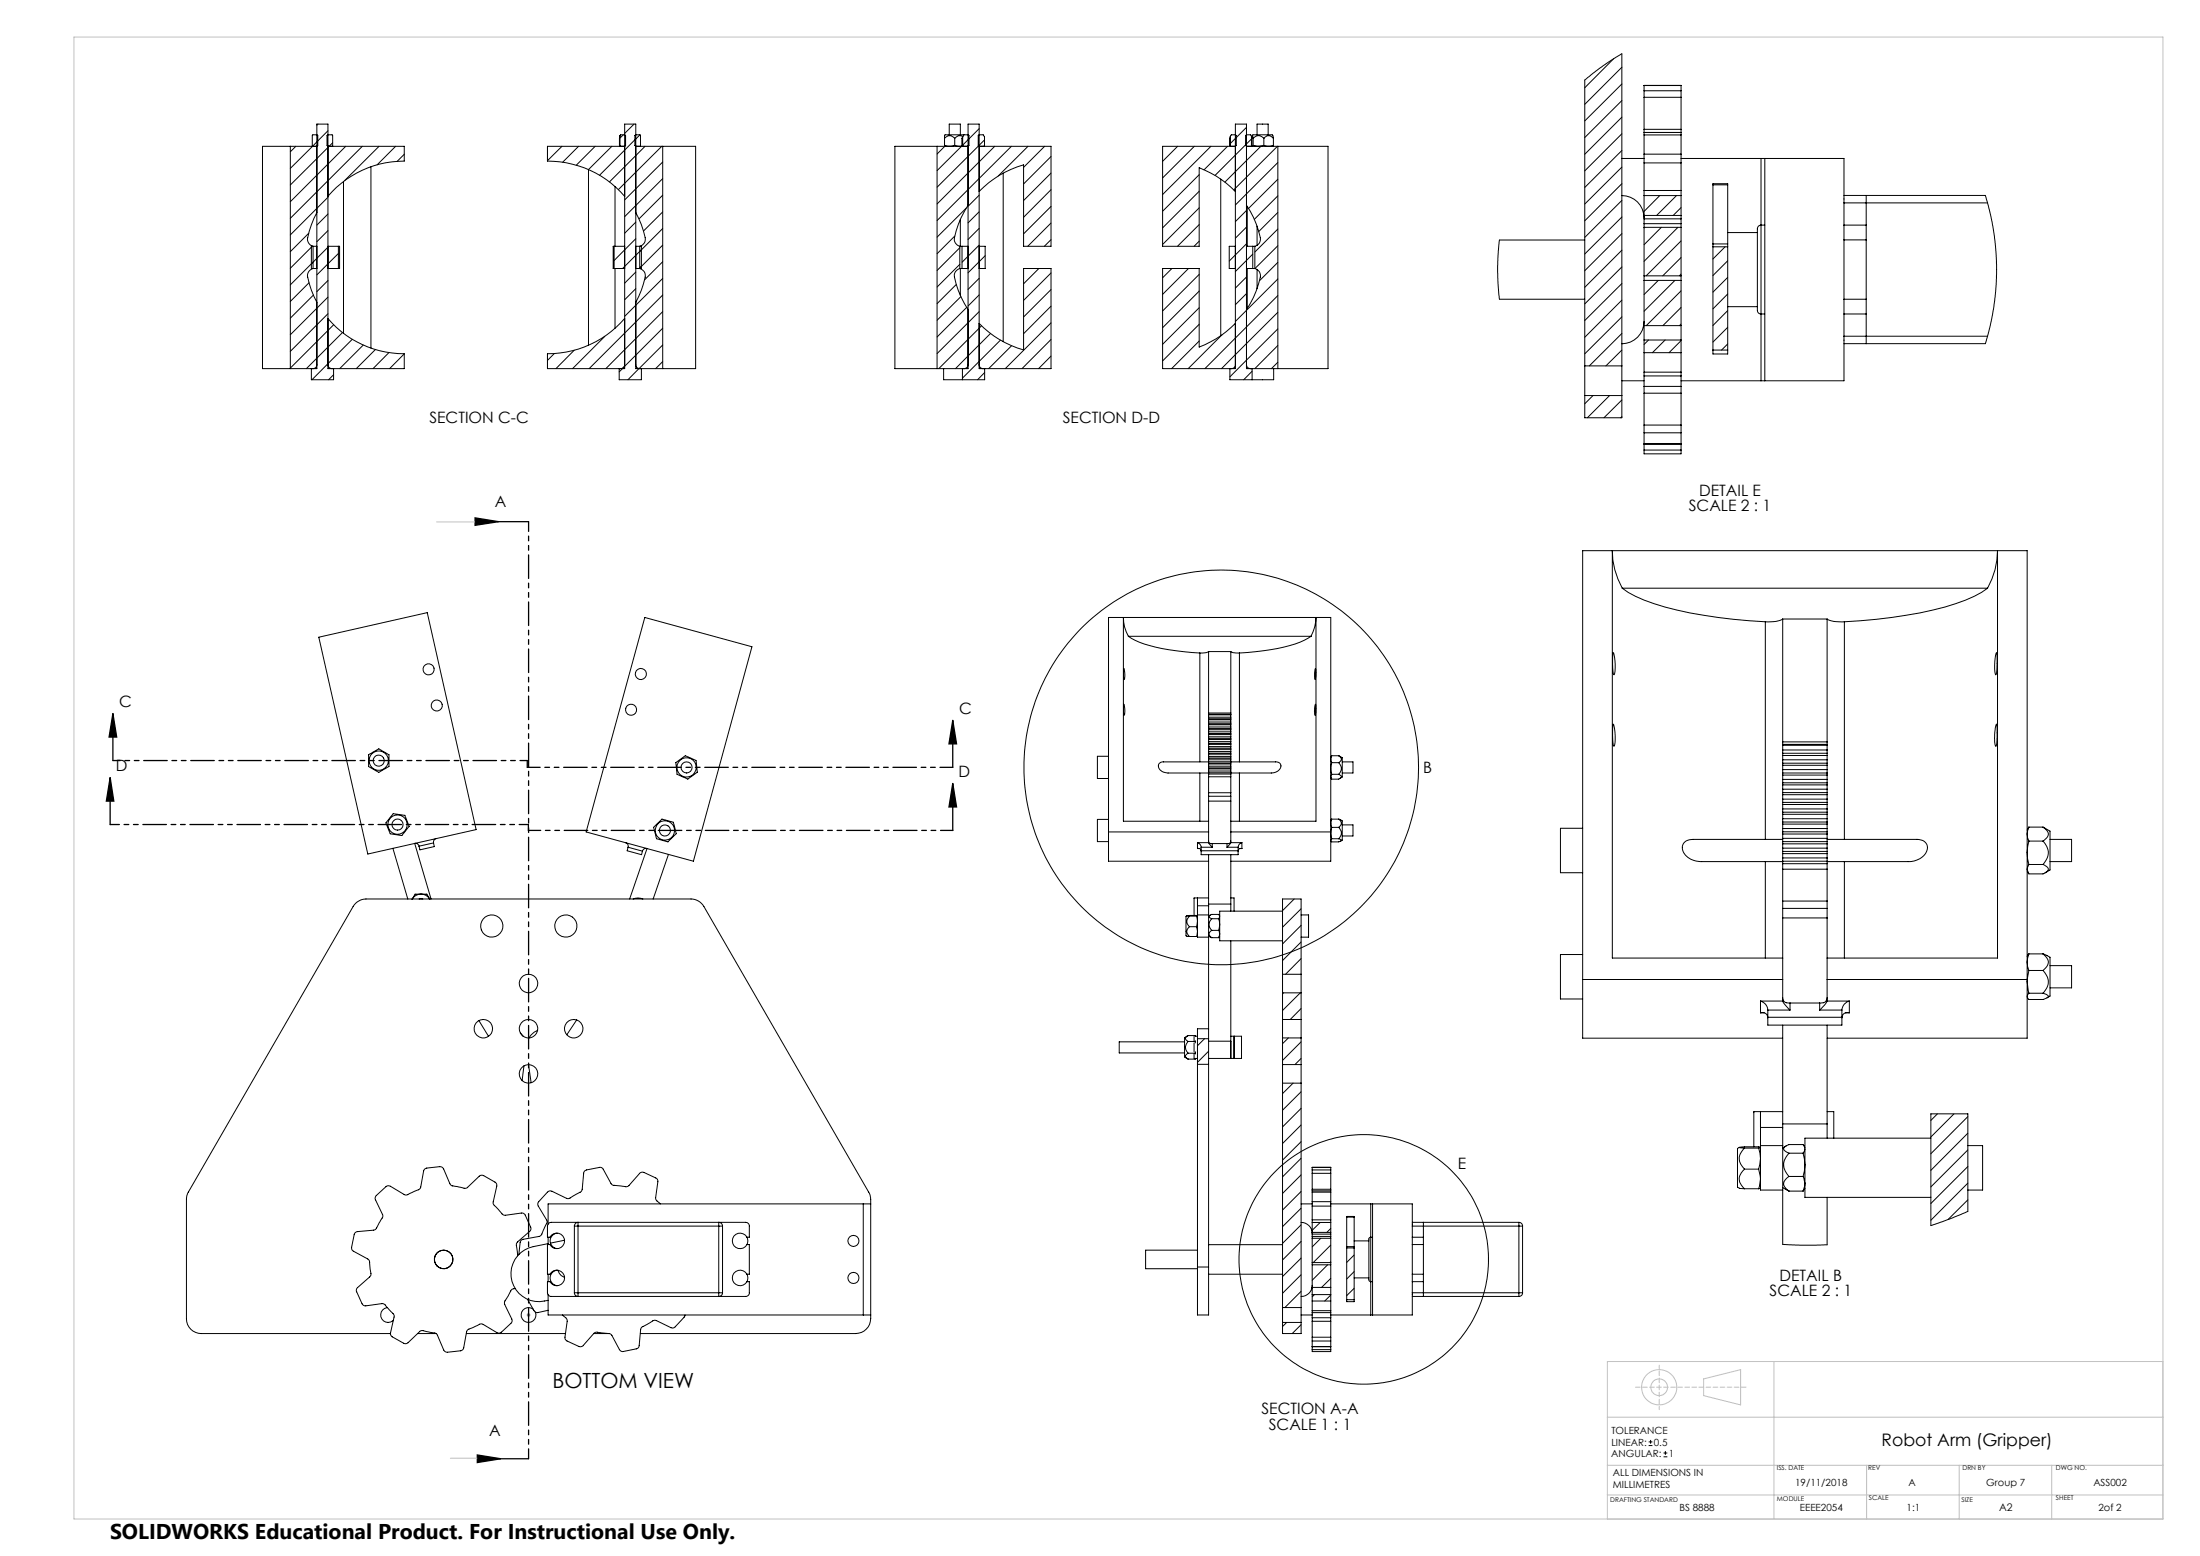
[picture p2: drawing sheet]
<svg xmlns="http://www.w3.org/2000/svg" width="594mm" height="420mm" viewBox="0 0 594 420" stroke-linecap="round" stroke-linejoin="round" font-family="sans-serif">
<g fill="none" stroke="#c0c0c0" stroke-width=".27">
<path d="M20 10h564v400h-564zM117.9 140.9h11M460 372.2l10-2.5v9.5l-10-2.5zM479 367.5v42.5M584 367.5h-150v42.5M121.6 393.6h7.3M434 395.5h150M434 382.5h150M504 395.5v14.5M529 395.5v14.5M554 395.5v14.5M434 403.5h150"/>
<circle cx="448" cy="374.5" r="4.7"/>
<circle cx="448" cy="374.4" r="2.26"/>
</g>
<path d="M448 380.5v-12" fill="none" stroke="#c0c0c0" stroke-width=".27" stroke-dasharray="1.3 .6" stroke-dashoffset=".3"/>
<path d="M441.5 374.4h30" fill="none" stroke="#c0c0c0" stroke-width=".27" stroke-dasharray="1.3 .6" stroke-dashoffset="-.1"/>
<g fill="none" stroke="#000" stroke-width=".27">
<path d="M435.7 15.8l-7.8 7.9M437.9 18.2l-10 10M78.4 39.5v60M79.9 39.5l-1.5 1.5M84.3 39.5v-2.9l.2-.2h1l.3 .2v2.7l-.3 .2h-14.6v60h14.6v-66h3v66h20.6v-4M85.8 38l-7.4 7.5M85.9 33.5l-.4 .3M88.5 35.3l-3 3M89.8 39.5v-2.9l-.1-.2h-1.2l-.2 .2v2.7l.2 .2h20.6v4a27.1 27.1 0 0 0-20.6 9.5M89.8 38.5l-11.4 11.4M93.3 39.5l-14.9 15M97.8 39.5l-19.4 19.4"/>
<path d="M102.3 39.5l-9.2 9.2M106.8 39.5l-5 5M151.7 39.5l-3.9 3.9M156.2 39.5l-4.3 4.3M160.7 39.5l-5.1 5.1M165.2 39.5l-6.3 6.3v47.4M167.4 36.6l-.1 .7 .1 2.2M167.4 36.6l.2-.2h1.1l.2 .2v2.7l-.2 .2h-20.9v4a27.4 27.4 0 0 1 20.9 9.5M167.4 39.5h.1M167.4 36.6v2.9M168.3 36.4l-.9 .9M171.2 33.5l-2.5 2.5"/>
<path d="M171.7 37.5l-9.8 9.8M172.8 36.4h-1.1l-.3 .2v2.7l.3 .2h16.1v60h-16.1v-66h-3v66h-20.9v-4a27.4 27.4 0 0 0 20.9-9.5M172.8 36.4l.1 3.1M172.8 36.4l-1.4 1.4M174.2 39.5l-9.6 9.6M178.7 39.5l-11.7 11.7M178.9 39.5v60M253 39.5v60M255 37.3a1.69 1.69 0 0 1 2.8 0M255 39.2l1.3 .3 1.5-.3M255 39.2v.3M255 37.3v1.9"/>
<path d="M255.1 39.5l-2.1 2.1M256.3 36.4v-2.9h3v2.9M257.8 39.2l1.3 .3 .9-.1M257.8 37.3v1.9M259.6 39.5l-6.6 6.6M259.9 37l-.2 .3v1.9l.2 .2M259.9 39.4l.2 .1M259.9 37v2.4M260 36.9a1.6 1.6 0 0 0-2.2 .4M260.2 36.4h-5l-.2 .9M260.2 36.4h1.2l.2 .2v2.7l-.2 .2h-19.8v60h19.8v-66h3v66h19.4v-27h-7.4v22a26.6 26.6 0 0 1-12-7.2M260.2 36.4l-.3 .6"/>
<path d="M264.4 34.7l-4.5 4.5M265.6 39.5l.2-.1v-2.4l-.3-.6h-1.1l-.3 .2v2.7l.3 .2h19.4v27h-7.4v-22a26.6 26.6 0 0 0-12 7.2M265.8 37.8l-12.8 12.7M268.6 39.5l-15.6 15.6M273.1 39.5l-20.1 20M277.6 39.5l-8.1 8M282 39.5l-5.6 5.7M318 39.5l-4.1 4.1M322.5 39.5l-8.6 8.5M327 39.5l-13.1 13M331.4 39.5l-6.3 6.3M332.2 36.8l-.2 .5v1.9l.2 .2"/>
<path d="M332.2 36.8l.3-.4h1.1l.2 .2v2.7l-.2 .2h-19.7v27h9.9v-21.2l1.5 .6a26.7 26.7 0 0 1 8.3 5.8M332.2 39.4l.1 .1M332.2 36.8v2.6M336.6 34.4l-4.4 4.3M337.8 39.5l.1-2.7-.2-.4h-1.2l-.2 .2v2.7l.2 .2h22.1v60h-22.1v-66h-2.9v66h-19.7v-27h9.9v21.2l1.5-.7a26.7 26.7 0 0 0 8.3-5.7M337.9 37.5l-9.9 9.9M338.1 36.6l.2-.2h4.6a.75 .75 0 0 1 .9 .9M338.3 37.3l-.2-.7-.1 2.6 .2 .3 .1-.3M338.3 37.3h.1a1.82 1.82 0 0 1 2.8 0M338.3 39.2a4.4 4.4 0 0 0 2.9 0M338.3 37.3v1.9M339.4 36.4v-2.9h3v2.9"/>
<path d="M340.4 39.5l-9.7 9.7M341.2 37.3a1.52 1.52 0 0 1 2.6 0M341.2 39.2l1.2 .3 1.4-.3M341.2 37.3v1.9M343.8 39.2l-.2 .3M343.8 37.3v1.9M344.9 39.5l-11.8 11.8M345 39.5v60M437.9 22.7l-10 9.9M437.9 27.1l-10 10M437.9 31.6l-10 10M437.9 36.1l-10 10"/>
<path d="M443.9 35.8v.6M443.9 34.9v.9M443.9 24.5v1.8M443.9 35.8h10M443.9 26.3v8.6M443.9 36.4v5.2M443.9 36.4h10M443.9 34.9h10M443.9 26.3h10M443.9 24.5h10M453.9 35.8v.6M453.9 34.9v.9"/>
<path d="M453.9 24.5v1.8M453.9 23.1h.1M453.9 23.1h-10v1.4M453.9 23.1v1.4M453.9 26.3v8.6M453.9 36.4v5.2M85.5 57.4a19.3 19.3 0 0 0-2.5 7.5l.5 1 1 .6v6a1.97 1.97 0 0 0-1.4 2.3 24.4 24.4 0 0 0 2.4 6.8M88.5 57.8l-3 3M88.5 53.3l-10.1 10.1M92.7 49v41M100.2 45v49M109.1 41.6l-1.9 2"/>
<path d="M166.1 50.3v16.2M171.7 57.4a18.8 18.8 0 0 1 2.5 7.5l-.5 1-1 .6v6a1.96 1.96 0 0 1 1.5 2.3 25.3 25.3 0 0 1-2.5 6.8M171.7 60l-3 3M178.9 43.7l-10.2 10.3M178.9 48.2l-10.2 10.3M178.9 52.7l-6.4 6.4M178.9 57.2l-5.2 5.2M259.3 59.2v7.3M260.9 56.1l-7.9 7.9M261.4 55.4a22.6 22.6 0 0 0-3.7 9.5l.5 1 1 .6M264.4 57.2l-3 3M264.4 52.7l-3 3"/>
<path d="M270.9 46.7v45.5M283.8 46.7l-7.4 7.4M283.8 42.2l-7.4 7.5M283.8 51.2l-7.4 7.4M283.8 55.7l-7.4 7.4M323.8 47.1l-9.9 9.9M323.8 51.6l-9.9 9.9M323.8 56.1l-9.9 9.9M329.6 48.3v42.3M336.5 55.4a21.7 21.7 0 0 1 3.8 9.5l-.5 1-1 .6M336.6 56.8l-3 3M336.8 55.7v10.8"/>
<path d="M345 57.3l-5.1 5.2M345 43.9l-11.4 11.4M345 48.4l-7.9 7.9M345 52.9l-6.3 6.3M437.9 40.6l-10 10M437.9 45.1l-10 10M437.9 49.6l-10 10M437.9 54.1l-10 10M437.9 58.6l-10 10M437.9 52.8a6 6 0 0 1 6 6M437.9 42.8h6M443.9 41.6v2.4"/>
<path d="M443.9 59.1v1.3M443.9 58.2v.9M443.9 51.4v1.4M443.9 44v7.4M443.9 52.8v5.4M443.9 41.6h10M443.9 44h10M443.9 51.4h10M443.9 59.1h10M443.9 52.8h10M443.9 58.2h10M448.1 52.8l-4.2 4.3"/>
<path d="M452.6 52.8l-5.3 5.4M453.9 56l-2.1 2.2M453.9 41.6v2.4M453.9 59.1v1.3M453.9 58.2v.9M453.9 51.4v1.4M453.9 44v7.4M453.9 52.8v5.4M453.9 42.8h21.6M462.5 49.9v-.3h4v.3M462.5 49.9v15.9M462.5 49.9h4"/>
<path d="M466.5 49.9v15.9M475.5 42.8h1M475.5 42.8v18M476.5 42.8h21.4v12M476.5 42.8v60M497.9 52.8h38.1l2.1 8.2 .7 5.5 .3 4.9-.1 5.4-.6 5.8-1 5.2-1.4 5h-38.1M497.9 54.8h38.7M497.9 54.8v36M503.9 52.8v8M83.4 63l-5 4.9M83.4 76.3l-5 5.1M84.3 66.4l-5.9 6"/>
<path d="M84.5 70.7l-6.1 6.2M84.6 79.6l-6.2 6.3M85.5 66.5h-1.4v6h1.4M88.5 66.5h2.9M88.5 72.5h2.9M88.5 62.2l-3 3M88.5 75.7l-3 3M88.8 66.5l-4.7 4.7M91.4 66.5h.3v6h-.3M91.4 66.5v6M91.4 68.4l-5.9 5.8M165.8 66.5h-.2v6h.2"/>
<path d="M165.8 66.5v6M165.8 66.5h2.9M165.8 72.5h2.9M166.1 72.5v16.1M171.7 66.5h1.5v6h-1.5M171.7 64.4l-5.9 5.9M171.7 73.4l-3 3M171.7 77.9l-3 3M173.2 67.4l-5.1 5.1M178.9 66.2l-6.3 6.3M178.9 61.7l-6.2 6.2M178.9 70.6l-4.9 4.9"/>
<path d="M178.9 75.2l-10.2 10.2M178.9 79.6l-19.8 19.9M257.8 63.7l-4.8 4.8M258.2 76.8l-5.2 5.2M259.2 72.5a1.97 1.97 0 0 0-1.5 2.3 24.6 24.6 0 0 0 3.7 8.8M259.2 66.5h2.2M259.2 72.5h2.2M259.2 66.5v6M259.2 71.3l-6.2 6.2M259.2 66.9l-6.2 6.1M259.3 72.5v7.2M259.8 66.5v6"/>
<path d="M264.4 66.5h1.6v6h-1.6M264.4 66.2l-4.6 4.6M264.4 61.6l-3 3M264.4 75.1l-3 3M264.4 79.6l-3 3M266 69l-4.6 4.6M280.5 72.5l-4.1 4.1M283.8 60.2l-6.3 6.3M283.8 64.7l-1.8 1.8M283.8 73.7l-7.4 7.4M283.8 78.2l-7.4 7.4M316.4 72.5l-2.5 2.5"/>
<path d="M320.9 72.5l-7 7M323.8 65.1l-1.4 1.4M323.8 74.1l-9.9 9.8M323.8 78.6l-9.9 9.9M323.8 60.6l-5.9 5.9M333.6 66.5h-1.7v6h1.7M336.5 66.5h2.3M336.5 72.5h2.3M336.6 65.8l-4.7 4.7M336.6 61.3l-3 3M336.6 74.8l-3 3M336.6 79.3l-3 3"/>
<path d="M336.8 72.5v10.7M338.2 66.5v6M338.2 68.6l-4.6 4.7M338.8 72.5a1.96 1.96 0 0 1 1.5 2.3 25.6 25.6 0 0 1-3.8 8.8M338.8 66.5v6M339.4 61v5.2M339.4 72.8v5.1M345 61.8l-6.2 6.2M345 66.3l-6.2 6.2M345 70.8l-4.9 5M345 75.3l-11.4 11.5M345 79.8l-19.7 19.7"/>
<path d="M427.9 64.8h-23.1l-.4 6.9 .1 4.9 .3 4.2h23.1M437.9 63.1l-10 10M437.9 67.5l-10 10.1M437.9 72.1l-10 9.9M437.9 76.5l-10 10M443.9 61.4h10M443.9 74.5h10M443.9 60.4v40.1M443.9 60.4h10M443.9 75.7h10M444.1 61.4l-.2 .1M447.7 75.7l-3.8 3.8"/>
<path d="M448.6 61.4l-4.7 4.7M452.2 75.7l-8.3 8.3M453 61.4l-9.1 9.1M453.9 65l-9.4 9.5M453.9 69.5l-5 5M453.9 74l-.5 .5M453.9 78.5l-9.4 9.4M453.9 60.4v40.1M462.5 65.8v.8M462.5 66.6h4M462.5 66.6v27.9M462.5 65.8h4"/>
<path d="M465.8 66.6l-3.3 3.3M466.5 70.4l-4 4M466.5 74.9l-4 4M466.5 79.4l-4 4M466.5 65.8v.8M466.5 62.8h8M466.5 66.6v27.9M475.5 60.8a1.24 1.24 0 0 0-1 1.7v20.9a1.08 1.08 0 0 0 1 1.4M475.5 60.8v24M475.5 60.8h1M497.9 60.8h6M497.9 64.8h6"/>
<path d="M503.9 60.8v4M503.9 64.8v16M84.1 99.5v3h6v-3M85.5 98.5a1.02 1.02 0 0 1-.9 1M88.5 98.5a1.02 1.02 0 0 0 1.1 1M88.5 86a27.1 27.1 0 0 0 20.6 9.5M88.5 80.2l-10.1 10.2M88.5 84.7l-10.1 10.1M90.1 87.6l-11.7 11.8M92.5 89.8l-9.8 9.7M95.1 91.6l-10.9 10.9M98.1 93.2l-6.4 6.3"/>
<path d="M101.4 94.4l-5.2 5.1M105 95.2l-4.3 4.3M109.1 95.5l-3.9 4M149.7 95.4l-1.9 1.9M155 94.5l-4.9 5M163.3 90.8l-8.7 8.7M167.2 99.5v3h6v-3M168.2 99.3l-1 1.1M168.7 98.5a1.02 1.02 0 0 1-1 1M168.7 98.9l-.6 .6M171.7 98.5a1.02 1.02 0 0 0 1 1M178.9 84.1l-15.3 15.4"/>
<path d="M178.9 88.6l-10.4 10.4M178.9 93.1l-9.4 9.4M178.9 97.6l-1.9 1.9M254.8 99.5v3h5.1M259.4 80.1l-6.4 6.3M259.9 99.5v3M261 83l-8 8M261.4 98.5a1.02 1.02 0 0 1-1.1 1M264.4 98.5a1.02 1.02 0 0 0 1 1M264.4 84.1l-11.4 11.3M265 87.9l-11.5 11.6M265.9 99.5v3h-6"/>
<path d="M267.4 90l-9.4 9.5M270.1 91.8l-10.2 10.3M273.1 93.3l-6.2 6.2M283.8 82.6l-7.4 7.5M283.8 87.2l-12.4 12.3M283.8 91.6l-7.9 7.9M283.8 96.1l-3.4 3.4M323.8 83.1l-9.9 9.8M323.8 92.1l-7.5 7.4M323.8 87.5l-9.9 9.9M329.9 90.4l-9.1 9.1M332.1 99.5v3h6"/>
<path d="M333.6 98.5a1.02 1.02 0 0 1-1 1M336.5 98.5a1.09 1.09 0 0 0 1.1 1M338.1 99.5v3M343.9 99.5v3h-5.8M345 84.3l-15.2 15.2M345 88.8l-12.9 12.9M345 93.3l-6.2 6.2M345 97.8l-1.7 1.7M427.9 98.8v-77.2l4.9-3.8 5.1-3.3v84.3M427.9 98.8v8M427.9 98.8h10M437.9 81l-10 10"/>
<path d="M437.9 85.5l-10 10M437.9 90l-8.8 8.8M437.9 94.5l-4.3 4.3M437.9 98.8v8M443.9 86.8a6 6 0 0 1-6 6M443.9 91.8h10M443.9 95.2h10M443.9 87.9h10M445.1 91.8l-1.2 1.2M449.6 91.8l-3.4 3.4M453.9 83l-4.9 4.9M453.9 87.5l-.4 .4"/>
<path d="M453.9 92l-3.3 3.2M462.5 94.5v1h4v-1M462.5 94.5h4M466.5 83.8l-4 4.1M466.5 88.4l-4 3.9M466.5 92.8l-1.7 1.7M466.5 82.8h8M475.5 84.8h1M475.5 84.8v18M497.9 90.8v12h-21.4M497.9 84.8h6M497.9 80.8h6"/>
<path d="M497.9 90.8h38.7M503.9 84.8v8M503.9 80.8v4M90.1 101.2l-1.4 1.3M265.9 100.6l-2 1.9M338.1 100.2l-2.3 2.3M427.9 106.8h10M427.9 106.8v6h10v-6M430.1 106.8l-2.2 2.2M434.6 106.8l-6 6M437.9 108l-4.8 4.8M437.9 112.4l-.3 .4"/>
<path d="M437.9 102.8h6M443.9 100.5v1M443.9 101.5v2.8M443.9 114.7v2.1M443.9 104.3v1.8M443.9 119.8v.1M443.9 101.5h10M443.9 119.9h10M443.9 106.1v8.6M443.9 116.8v3M443.9 119.9v1.6M443.9 100.5h10"/>
<path d="M443.9 104.3h10M443.9 106.1h10M443.9 114.7h10M443.9 116.8h10M443.9 119.8h10M453.9 100.5v1M453.9 101.5v2.8M453.9 114.7v2.1M453.9 104.3v1.8M453.9 119.8v.1M453.9 106.1v8.6M453.9 116.8v3"/>
<path d="M453.9 119.9v1.6M453.9 102.8h21.6M475.5 102.8h1M443.9 121.5v1h10v-1M443.9 121.5h10M438 158.8a20.8 20.8 0 0 1-2.7-10.2v110h46M438 158.8a39.1 39.1 0 0 0 14.7 5.9 139.2 139.2 0 0 0 23.9 3.1M438 158.8h98.6M536.6 158.8a39.7 39.7 0 0 1-14.7 5.9 138 138 0 0 1-23.9 3.1M536.6 158.8a20.8 20.8 0 0 0 2.7-10.2v110h-46M86.1 172l29.3-6.6 13.2 58.5-29.3 6.6zM174.1 166.7l28.9 7.9-15.8 57.9-28.9-7.9z"/>
<path d="M304.7 171.7a10 10 0 0 1-1.4-5v55h23M304.7 171.7a25.8 25.8 0 0 0 10.9 3.7l8.4 .9M304.7 171.7h49.3M324 176.3v29.4M326.3 175.9l-.6 .3-1.7 .1M326.3 175.9v16.6M326.3 175.9h6M332.3 175.9l.6 .3 1.7 .1M332.3 175.9v16.6M334.6 176.3v29.4M354 171.7a26.2 26.2 0 0 1-11 3.7l-8.4 .9M354 171.7a11.1 11.1 0 0 0 1.3-5v55h-23"/>
<path d="M435.6 176.2a11.3 11.3 0 0 1 .2 5.9l-.2-.3-.2-1.4zM476.6 167.8v58.8M481.3 167.1a8 8 0 0 1-4.7 .7M481.3 167.1v33.2M481.3 167.1h12M493.3 167.1a7.8 7.8 0 0 0 4.7 .7M493.3 167.1v33.2M498 167.8v58.8M539 176.2l.2 .6a16.7 16.7 0 0 1-.4 5.4 12 12 0 0 1 .2-6zM303.4 180.4l.1 .3a4.3 4.3 0 0 1 0 2.7zM303.4 190.1l.1 .2a4.3 4.3 0 0 1 0 2.8zM326.3 199.6v.6"/>
<path d="M326.3 199.3v.3M326.3 198.3v.6M326.3 198v.3M326.3 197v.5M326.3 196.7v.3M326.3 195.6v.6M326.3 195.4v.2M326.3 194.3v.6M326.3 194v.3M326.3 193v.6M326.3 192.5v.3M326.3 199.3h6"/>
<path d="M326.3 198h6M326.3 196.7h6M326.3 195.4h6M326.3 194h6M326.3 192.5h6M326.3 192.8v.2M326.3 193.6v.4M326.3 194.9v.5M326.3 196.2v.5M326.3 197.5v.5M326.3 198.9v.4M326.3 199.6h6"/>
<path d="M326.3 198.9h6M326.3 198.3h6M326.3 197.5h6M326.3 197h6M326.3 196.2h6M326.3 195.6h6M326.3 194.9h6M326.3 194.3h6M326.3 193.6h6M326.3 193h6M326.3 192.8h6M332.3 199.6v.6"/>
<path d="M332.3 199.3v.3M332.3 198.3v.6M332.3 198v.3M332.3 197v.5M332.3 196.7v.3M332.3 195.6v.6M332.3 195.4v.2M332.3 194.3v.6M332.3 194v.3M332.3 193v.6M332.3 192.5v.3M332.3 192.8v.2"/>
<path d="M332.3 193.6v.4M332.3 194.9v.5M332.3 196.2v.5M332.3 197.5v.5M332.3 198.9v.4M355.1 190.1l.1 2.3-.1 .7-.2-1.2zM355.2 180.4v1.9l-.1 1.1-.2-1.7zM435.6 195.5a11.3 11.3 0 0 1 .2 5.9l-.2-.3-.2-1.4zM539 195.5l.2 2.6a6.5 6.5 0 0 1-.4 3.4 11.4 11.4 0 0 1 .2-6zM99.5 203.7l2-1.1a1.05 1.05 0 0 1 1.5 0l1.2 .7a.97 .97 0 0 1 .8 1v1.8a.73 .73 0 0 1-.5 1.1l-1.5 .8a.98 .98 0 0 1-1.5 .1l-1.3-.8a.95 .95 0 0 1-.7-1.4zM106 219.8l.2-.2 2.4 .4a.71 .71 0 0 1 1 .7l.6 1.6a.92 .92 0 0 1-.3 1.4l-.8 1.1a.98 .98 0 0 1-1.6 .6l-1.2-.2a1.08 1.08 0 0 1-1.3-1.2l-.5-1.2a.81 .81 0 0 1 .2-1.4zM182.5 205.9l1.9-1.5a.72 .72 0 0 1 1.3-.1l1.5 .6a.92 .92 0 0 1 .8 1.2l.2 1.4a1.06 1.06 0 0 1-.6 1.5l-1.2 .7a.9 .9 0 0 1-1.3 .3l-1.7-.7a.68 .68 0 0 1-.7-.9z"/>
<path d="M299.3 204.1h-3v6h3M324 208.7v13M326.3 205.7h-12.1a1.24 1.24 0 0 0-1.4 .8 1.24 1.24 0 0 0 .7 1.5l.6 .4 1.1 .3h11.1M326.3 209.7v4.3M326.3 214.9v1.3M326.3 208.6v.3M326.3 207.6v.5M326.3 207.3v.3M326.3 206.2v.6M326.3 205.9v.3M326.3 204.9v.6M326.3 204.6v.3"/>
<path d="M326.3 203.6v.6M326.3 203.3v.3M326.3 202.3v.5M326.3 201.9v.4M326.3 200.9v.6M326.3 200.6v.3M326.3 208.6h6M326.3 207.3h6M326.3 205.9h6M326.3 204.6h6M326.3 203.3h6M326.3 201.9h6"/>
<path d="M326.3 200.6h6M326.3 200.2v.4M326.3 201.5v.4M326.3 202.8v.5M326.3 204.2v.4M326.3 205.5v.4M326.3 206.8v.5M326.3 208.1v.5M326.3 208.9v.8M326.3 214v.9M326.3 216.2v11.3M326.3 216.2h6"/>
<path d="M326.3 209.7h6M326.3 214h6M326.3 214.9h6M326.3 208.9h6M326.3 208.1h6M326.3 207.6h6M326.3 206.8h6M326.3 206.2h6M326.3 205.5h6M326.3 204.9h6M326.3 204.2h6M326.3 203.6h6"/>
<path d="M326.3 202.8h6M326.3 202.3h6M326.3 201.5h6M326.3 200.9h6M326.3 200.2h6M332.3 205.7h12.1a1.25 1.25 0 0 1 1.4 .8 1.25 1.25 0 0 1-.6 1.5l-.8 .4-1 .3h-11.1M332.3 209.7v4.3M332.3 214.9v1.3M332.3 208.6v.3M332.3 207.6v.5M332.3 207.3v.3M332.3 206.2v.6"/>
<path d="M332.3 205.9v.3M332.3 204.9v.6M332.3 204.6v.3M332.3 203.6v.6M332.3 203.3v.3M332.3 202.3v.5M332.3 201.9v.4M332.3 200.9v.6M332.3 200.6v.3M332.3 200.2v.4M332.3 201.5v.4M332.3 202.8v.5"/>
<path d="M332.3 204.2v.4M332.3 205.5v.4M332.3 206.8v.5M332.3 208.1v.5M332.3 208.9v.8M332.3 214v.9M332.3 216.2v11.3M334.6 208.7v13M359.3 209.9l.1 .2M359.4 204.1l-.1 .3M359.6 205.9l-.3 1.4 .3 1.7M359.6 209a.99 .99 0 0 0 0 1.3l2-.1a.57 .57 0 0 0 .6-.5 .57 .57 0 0 0-.5-.6l-.2-.1"/>
<path d="M359.6 204l-.3 .8 .3 1.1M359.6 205.9h1.9M359.6 209h1.9M359.6 204h1.9M359.6 204l-.1 .1M361.5 205.9a2.09 2.09 0 0 1 0 3.1M361.5 204a.97 .97 0 0 1 .7 .9 .97 .97 0 0 1-.7 1M361.5 204l.9 .5v5.2l-.7 .4M362.4 205.7h2.9v3h-2.9M481.3 219.8v1.2M481.3 219.2v.6M481.3 217.2v1.2"/>
<path d="M481.3 216.6v.6M481.3 214.5v1.2M481.3 213.9v.6M481.3 211.9v1.1M481.3 211.3v.6M481.3 209.2v1.2M481.3 208.7v.5M481.3 206.6v1.1M481.3 206v.6M481.3 203.9v1.2M481.3 203.3v.6M481.3 201.2v1.2"/>
<path d="M481.3 200.3v.6M481.3 208.7h12M481.3 203.3h12M481.3 213.9h12M481.3 200.9h12M481.3 219.2h12M481.3 216.6h12M481.3 211.3h12M481.3 206h12M481.3 200.3h12M481.3 200.9v.3M481.3 202.4v.9"/>
<path d="M481.3 205.1v.9M481.3 207.7v1M481.3 210.4v.9M481.3 213v.9M481.3 215.7v.9M481.3 218.4v.8M481.3 219.8h12M481.3 218.4h12M481.3 217.2h12M481.3 215.7h12M481.3 214.5h12M481.3 213h12"/>
<path d="M481.3 211.9h12M481.3 210.4h12M481.3 209.2h12M481.3 207.7h12M481.3 206.6h12M481.3 205.1h12M481.3 203.9h12M481.3 202.4h12M481.3 201.2h12M493.3 219.8v1.2M493.3 219.2v.6M493.3 217.2v1.2"/>
<path d="M493.3 216.6v.6M493.3 214.5v1.2M493.3 213.9v.6M493.3 211.9v1.1M493.3 211.3v.6M493.3 209.2v1.2M493.3 208.7v.5M493.3 206.6v1.1M493.3 206v.6M493.3 203.9v1.2M493.3 203.3v.6M493.3 201.2v1.2"/>
<path d="M493.3 200.3v.6M493.3 200.9v.3M493.3 202.4v.9M493.3 205.1v.9M493.3 207.7v1M493.3 210.4v.9M493.3 213v.9M493.3 215.7v.9M493.3 218.4v.8M106.1 229l4 13.7M111.9 227.7a.95 .95 0 0 1 1.2 .7M112 227.7l4.4 15"/>
<path d="M117.1 227.5l-4 .9M117.1 227.5l.2 1-3.9 .9-.3-1M117.8 226.3a1.04 1.04 0 0 0-.7 1.2M168.9 227.5a1.01 1.01 0 0 1 .7 1.2M169.6 228.7l3.9 1M169.6 228.7l-.3 .9 3.9 1.1 .3-1M173.5 229.7a.99 .99 0 0 1 1.2-.7l-4.7 13.7M176.9 222.9l1.2-1.2a1.01 1.01 0 0 1 1.5-.4l1.5 .4a.73 .73 0 0 1 .9 .9l.4 1.6a.88 .88 0 0 1-.4 1.4l-1 1a1.04 1.04 0 0 1-1.5 .4l-1.3-.4a1.09 1.09 0 0 1-1.2-1.3l-.4-1.3a.73 .73 0 0 1 .3-1.1zM180.5 230.6l-4.1 12.1M299.3 221.2h-3v6h3M299.3 224.6h27M323.3 227.5a1.31 1.31 0 0 1 1 1.2"/>
<path d="M323.3 229a.7 .7 0 0 1 1 .7M323.3 227.5v1.5M323.3 227.5h3M323.3 229h.5M324.3 228.7h3M324.3 228.7v2h10v-2M324.3 229.6h10M326.3 227.5l1 1.2M326.3 227a.72 .72 0 0 0 1 .7M326.3 230.7v16.3M326.3 232.5h-27v-65.8h60v65.8h-27M327.3 227.7v1"/>
<path d="M327.3 227.7h4M331.3 228.7h3M331.3 227.7v1M332.3 227a.76 .76 0 0 1-1 .7M332.3 227.5l-1 1.2M332.3 224.6h27M332.3 227.5h3M332.3 230.7v15.2M334.8 229h.5M335.3 227.5a1.32 1.32 0 0 0-1 1.2M335.3 229a.72 .72 0 0 0-1 .7M335.3 227.5v1.5"/>
<path d="M359.6 221.1l-.3 1 .3 1.2M359.6 223.3a4.9 4.9 0 0 0 0 3.1M359.6 226.4l-.3 .4M359.6 221.1l-.3 .3M359.6 221.1h1.9M359.6 223.3h1.9M359.6 226.4h1.9M361.5 221.1a1.23 1.23 0 0 1 .7 1.1 1.23 1.23 0 0 1-.7 1.1M361.5 221.1l.9 .5v5.2l-.4 .2M361.5 226.4l.4 .2 .3 .3-.7 .3h-1.9l-.3-.3M361.5 223.3v.1a2.01 2.01 0 0 1 0 3M362.4 222.7h2.9v3h-2.9"/>
<path d="M427.3 223.6h-6v12h6M476.6 232.6v26M481.3 226.6h-24.2a2.48 2.48 0 0 0-2.8 1.6 2.48 2.48 0 0 0 1.2 3 5.8 5.8 0 0 0 4 1.4h21.8M481.3 234.6v8.6M481.3 232.5v.6M481.3 230.4v1.2M481.3 229.8v.6M481.3 227.8v1.1M481.3 227.2v.6M481.3 225.1v1.2M481.3 224.5v.6M481.3 222.4v1.2"/>
<path d="M481.3 221.9v.5M481.3 227.2h12M481.3 232.5h12M481.3 229.8h12M481.3 224.5h12M481.3 221.9h12M481.3 221v.9M481.3 223.6v.9M481.3 226.3v.9M481.3 228.9v.9M481.3 231.6v.9M481.3 233.1v1.5"/>
<path d="M481.3 234.6h12M481.3 233.1h12M481.3 231.6h12M481.3 230.4h12M481.3 228.9h12M481.3 227.8h12M481.3 226.3h12M481.3 225.1h12M481.3 223.6h12M481.3 222.4h12M481.3 221h12M493.3 226.6h24.2a2.44 2.44 0 0 1 2.7 1.4 2.44 2.44 0 0 1-.7 2.9 5.7 5.7 0 0 1-4.3 1.7h-21.9"/>
<path d="M493.3 234.6v8.6M493.3 232.5v.6M493.3 230.4v1.2M493.3 229.8v.6M493.3 227.8v1.1M493.3 227.2v.6M493.3 225.1v1.2M493.3 224.5v.6M493.3 222.4v1.2M493.3 221.9v.5M493.3 221v.9M493.3 223.6v.9"/>
<path d="M493.3 226.3v.9M493.3 228.9v.9M493.3 231.6v.9M493.3 233.1v1.5M498 232.6v26M547.3 235.1l.3 .5M547.8 227a11 11 0 0 0 0 6.3M547.8 233.3a1.99 1.99 0 0 0 0 2.6l4-.1a1.4 1.4 0 0 0 1.2-1.4l-.4-.5-1-.6M547.8 223.3a4.1 4.1 0 0 0 0 3.7M547.8 223.3l-.5 .8M547.8 227h3.8M547.8 233.3h3.8"/>
<path d="M547.8 223.3h3.8M551.6 227a4.2 4.2 0 0 1 0 6.3M551.6 223.3l.3 .2a1.76 1.76 0 0 1 1.2 1.6 1.76 1.76 0 0 1-1.1 1.7l-.4 .2M551.6 223.3l.6 .3M552.2 223.6l1.3 .7v10.5l-1.3 .8M553.5 226.6h5.8v6h-5.8M112.1 241.4h1.6a2.71 2.71 0 0 0-2.4 1.3zM113.2 242.7h1M113.7 241.4h1.6l.7 1.3a2.61 2.61 0 0 0-2.3-1.3zM171 242.7a3.2 3.2 0 0 1 2.6 0M320.4 247.2l-.2 .2v5.2l.2 .1M320.5 252.7l.7 .1"/>
<path d="M321.2 247.3l-.8-.1h2.9l-.2 .1M321.2 247.3a1.75 1.75 0 0 0 0 2.8M321.2 250.1a1.55 1.55 0 0 0 0 2.7M321.2 250.1h1.9M321.2 247.3h1.9M321.2 252.8h1.9M323.1 247.3l.2 1.4-.2 1.4M323.1 250.1a3.7 3.7 0 0 1 0 2.7M323.3 252.7l-.2 .1M323.3 242.4v2.1zM323.3 247v6h3M323.3 247h3"/>
<path d="M323.3 244.5v2.5M323.3 244.5h3M326.3 252.6l.9 .5M326.3 242.4h-3.9v4.7M326.3 247v6M326.3 253v24.7M326.3 244h6M326.8 247l-.5 .3M327.2 248a2.03 2.03 0 0 0 0 3.1M327.2 251.1a1.03 1.03 0 0 0-.8 1 1.03 1.03 0 0 0 .8 1M327.2 251.1h1.9M327.2 248h1.9"/>
<path d="M327.2 253.1h1.9M329.1 248l.2 1.5-.2 1.6M329.1 251.1a2.1 2.1 0 0 1 0 2M329.3 247.2l-.2-.4h-1.9l-.6 .3a.56 .56 0 0 0 0 .7 .56 .56 0 0 0 .6 .2M329.3 247.4l-.2 .6M329.3 252.7l-.2 .4M332.3 242.4h.9v3.5M332.3 253.9v27.1M346.3 245.9h-17v8h17M349.4 242.7l-3.1 3.1M351.3 247h2v6h-2M351.3 245.3l-5 5"/>
<path d="M351.3 249.8l-5 5M351.3 254.3l-5 5M351.3 258.7l-4.2 4.3M427.3 257.7h-6v11.9h6M481.3 245.2v2.6M481.3 243.2v2M481.3 247.8v22.4M481.3 247.8h12M481.3 243.2h12M481.3 245.2h12M493.3 245.2v2.6M493.3 243.2v2"/>
<path d="M493.3 247.8v22.4M547.8 257.5a5.7 5.7 0 0 0 0 4.5M547.8 257.5l-.5 .6M547.8 257.5h3.8M551.6 257.5a2.37 2.37 0 0 1 .9 3.5l-.9 1M551.6 257.5l1.9 .9v10.5l-.8 .4M129.3 275.5l2.6 4.2M140.5 278.9l.7 .8M145.2 278.1a4.7 4.7 0 0 0-2.4 2.1M155.7 275.3l-2.7 4M320.8 279.5a.8 .8 0 0 0-.7 .8 .8 .8 0 0 0 .7 .8M320.8 279.5l-1 .6v5.2l1 .6"/>
<path d="M320.8 279.5l2.5 .2M322.4 279.7v1.2M326.3 277.7v2.7M326.3 277.7h-3v2.7M332.3 279.7h2.9v6h-8.9M333.2 279.7v6zM346.3 263v5M346.3 275.2v5M346.3 263v-20.3h5v20.3M346.3 263h5M346.3 268v7.2M346.3 268h5"/>
<path d="M346.3 275.2h5M346.6 268l-.3 .3M351.1 268l-4.8 4.8M351.3 263v5M351.3 275.2v5M351.3 268v7.2M351.3 272.2l-2.9 3M427.3 264.4h54M475.3 270.2a2.63 2.63 0 0 1 2 2.4M475.3 273.4a1.42 1.42 0 0 1 2 1.4M475.3 270.2h6M475.3 270.2v3.2"/>
<path d="M475.3 273.4h1M477.3 272.6h6M477.3 272.6v4.1h20v-4.1M477.3 274.6h20M481.3 270.2l.3 .5 1.7 1.9M481.3 269.3a1.51 1.51 0 0 0 2 1.4M481.3 276.7v32.5M483.3 270.7v1.9M483.3 270.7h8M491.3 272.6h6M491.3 270.7v1.9M493.3 269.3a1.55 1.55 0 0 1-2 1.4"/>
<path d="M493.3 270.2l-.7 1.1-1.3 1.3M493.3 264.4h54M493.3 270.2h6M493.3 276.7v30.5M498.3 273.4h1M499.3 270.2a2.67 2.67 0 0 0-2 2.4M499.3 273.4a1.46 1.46 0 0 0-2 1.4M499.3 270.2v3.2M547.8 262a10.5 10.5 0 0 0 0 6.1M547.8 268.1l-.5 .8M547.8 262h3.8M547.8 268.1h3.8"/>
<path d="M551.6 268.1l.6 .2a.67 .67 0 0 1 .7 .9l-1.3 .6h-3.8l-.5-.7M551.6 262a4 4 0 0 1 0 6.1M553.5 260.6h5.8v6h-5.8M141.5 287.7l-.5 4M142.7 287.4l.7 4.9M319.8 281.2h-17.6v3h17.6M320.8 281.1a2.13 2.13 0 0 0 0 3.2M320.8 284.3a.8 .8 0 0 0-.7 .8 .8 .8 0 0 0 .7 .8M320.8 281.1h1.9M320.8 284.3h1.9M322.4 284.5v1.2M322.4 281.5v2.4"/>
<path d="M322.7 281.1l.1 .4M322.7 284.3l.1 .2M322.8 280.9l-.1 .2M322.8 283.9l-.1 .4M323.3 285.7l-2.5 .2M323.3 287.3h3M323.3 280.4v61.6M323.3 280.4h3M325.2 280.4l-1.9 1.9M326.3 280.4v61.6M326.3 281h6M326.3 283.8l-3 3"/>
<path d="M332.3 281v4.7zM346.3 287.4v5M346.3 287.4h5M346.3 292.4h5M346.3 280.2v7.2M346.3 292.4v60.5M346.3 280.2h5M347.9 280.2l-1.6 1.5M349.1 292.4l-2.8 2.8M351.3 287.4v5M351.3 280.2v7.2M351.3 292.4v60.5"/>
<path d="M351.3 294.7l-5 5M351.3 299.2l-5 5M351.3 281.2l-5 5M351.3 285.7l-1.7 1.7M481.3 280.2h-54v-131.6h120v131.6h-54M351.3 303.7l-5 5M351.3 308.2l-5 4.9M351.3 312.6l-5 5.1M351.3 317.1l-5 5M354.3 315.8v.9M354.3 316.7v4.3M354.3 316.7h5"/>
<path d="M354.3 315.8h5M359.3 315.8v.9M359.3 315.1h.1M359.3 315.1h-5v.7M359.3 315.1v.7M359.3 316.7v4.3M469.6 309.7l-.5 .3v10.4l.6 .4 1.3 .1M471 309.9l-1.4-.2 1.4-.2h3.8l.5 .2-.5 .2M471 309.9a3.5 3.5 0 0 0 0 5.7M471 315.6a3.1 3.1 0 0 0 0 5.3M471 315.6h3.8M471 309.9h3.8"/>
<path d="M474.8 309.9a8.4 8.4 0 0 1 0 5.7M474.8 315.6a7.3 7.3 0 0 1 0 5.3M475.3 300.1v4.2zM475.3 309.2v12h6M475.3 309.2h6M475.3 304.3v4.9M475.3 304.3h6M481.3 300.1h-7.8v9.4M481.3 309.2v12M481.3 303.4h12M482.3 309.3l-1 .6M483 311.3a4.1 4.1 0 0 0 0 6.3"/>
<path d="M483 317.6l-.2 .1a1.87 1.87 0 0 0-.7 3l.9 .8M483 317.6h3.8M483 311.3h3.8M486.8 311.3a10.2 10.2 0 0 1 0 6.3M486.8 317.6a4.2 4.2 0 0 1 0 3.9M487 309.3l-.2-.4h-3.8a1.47 1.47 0 0 0-1.4 1.3l.4 .5 1 .6M487.1 309.3l.2 .4M487.3 310.1l-.5 1.2M493.3 300.1h1.8v7.1M521.3 300.7h10v26.3l-5 2.1-5 1.7zM521.3 307.2h-34v16h34M523.1 300.7l-1.8 1.7"/>
<path d="M527.6 300.7l-6.3 6.2M531.3 309.2h4v12h-4M531.3 301.4l-10 10M531.3 305.9l-10 10M531.3 310.4l-10 10M531.3 314.9l-10 10M531.3 319.4l-10 10M139.8 339l-.3-3.3 3.6-3.4 .3-.6-1.6-3.7a.98 .98 0 0 0-1-.6l-4.3 .6-.8-.2-2.3-2.6-.3-.4 1.1-4.8-.1-.5-.5-.4-3.1-1.8-1 .1-3.3 3.2-.8 .2-3.6-.9-2-4.4-.5-.5-.6-.1-3.5 .4-.5 .3-.3 .4-.8 4.4-.5 .7-3.6 1.5-4.1-2.4-.6-.1-.6 .2-2.7 2.5-.2 .9 2 4.2v.6l-1.9 3.4-5 .5-.4 .3-.3 .4-.8 3.6 .3 .9 4.1 2.2 .5 .6 .3 3.9-3.7 3.3-.2 .6 1.6 3.7 .7 .6 4.6-.6 .8 .3 2.5 2.9-1 4.8 .1 .5 .4 .4 3.2 1.8 .9-.1 3.4-3.2 .7-.2 3.8 1 2 4.4 .5 .4 .4 .1 3.5-.4 .6-.3 .3-.4 .8-4.6 .5-.5 2.9-1.3 .9-.1 3.9 2.3 .7 .1 3.3-3v-.8l-1.9-3.9-.1-.6 1.8-3.3 1.1-.4M148 335.7a12.7 12.7 0 0 0-7.3 2.4 7.6 7.6 0 0 0-1.7 9.5 7.6 7.6 0 0 0 9 3.4M148 334v1.9M150.5 332.9a2.08 2.08 0 0 0-2 2 2.08 2.08 0 0 0 2 2.1M152.4 334.8l-3.8 .7"/>
<path d="M155.1 331a.89 .89 0 0 1 1-1v1M155.1 331h1M155.1 331v18M156.1 331v18M156.1 331h38M178.3 325l-1-.9-.3-.5 .6-4.6a.93 .93 0 0 0-.6-1.1l-3.6-1.5-.6 .2-3.3 3.6-.5 .1-3.3-.3-.7-.4-2.1-4a.93 .93 0 0 0-1.1-.5l-3.4 .7-.6 .3-.2 .4-.6 5-3.2 1.9h-.9l-3.9-1.9h-.6l-.6 .3-2.3 2.6-.3 .5 .1 .7 2.4 4.1-1.4 3.4-.6 .6-4.4 .8a.92 .92 0 0 0-.9 .9l-.3 3.2M194.1 331h1M194.1 331v-.3a.48 .48 0 0 1 .2-.7l.6 .4 .2 .6M194.1 331v18M195.1 331v18M201.7 334h.6v-3a1.02 1.02 0 0 0-1-1.1h-52.5a1.09 1.09 0 0 0-1 1.1v3h.7a2.1 2.1 0 0 1 3.2-.7 2.1 2.1 0 0 1 0 3.3 2.1 2.1 0 0 1-3.2-.7h-.7v8h.7a2.1 2.1 0 0 1 3.2-.6 2.1 2.1 0 0 1 0 3.3 2.1 2.1 0 0 1-3.2-.6h-.7v3a1.02 1.02 0 0 0 1 .9h52.5a.96 .96 0 0 0 1-.9v-3h-.6M201.7 334a2.1 2.1 0 0 0-3.2-.7 2.1 2.1 0 0 0 0 3.3 2.1 2.1 0 0 0 3.2-.7"/>
<path d="M201.7 334a2.1 2.1 0 0 1 0 1.9M201.7 335.9h.6v8h-.6M233.1 325h2M233.1 325h-85.1v5.4M233.1 325v29.9M323.3 337.4h-14v5.1h14M326.3 336h20M351.3 330a2.95 2.95 0 0 1 3 3M351.3 325h3M351.3 321.6l-5 5M351.3 326.1l-5 5M351.3 330.6l-5 5"/>
<path d="M351.3 335.1l-5 5M351.3 339.6l-5 5M354.3 324.4v1.2M354.3 333.1v.6M354.3 332.7v.4M354.3 329.3v.7M354.3 321.4v.4M354.3 321v.4M354.3 330h5M354.3 321.4h5M354.3 334.2h5M354.3 321.8v2.6"/>
<path d="M354.3 325.6v3.7M354.3 330v2.7M354.3 333.7v20.1M354.3 333.7h5M354.3 324.4h5M354.3 321.8h5M354.3 325.6h5M354.3 329.3h5M354.3 333.1h5M354.3 321h5M354.3 332.7h5M356.4 330l-2.1 2.1"/>
<path d="M356.6 334.2l-2.3 2.4M359.3 324.4v1.2M359.3 333.1v.6M359.3 332.7v.4M359.3 329.3v.7M359.3 321.4v.4M359.3 321v.4M359.3 325h10.8M359.3 321.8v2.6M359.3 325.6v3.7M359.3 330v2.7M359.3 333.7v20.1"/>
<path d="M359.3 336.1l-4.7 4.7M359.3 331.6l-1.1 1.1M363.6 336.5v.3M363.6 328.5v-.2h2v.2M363.6 336.8h2M363.6 328.5v8M363.6 336.8v14M363.6 336.5h2M363.6 328.5h2M365.6 336.5v.3M365.6 334.9h4M365.6 328.5v8"/>
<path d="M365.6 336.8v14M365.6 338.8l-2 2M370.1 334l-.5 .3v11.2l.5 .5M370.1 325h.5M370.1 334v12M370.1 334h.5M370.1 325v9M370.6 325h10.7v6M370.6 325v29.9M381.3 331h28.8M381.3 329.9h28.8M381.3 335.9h3"/>
<path d="M381.3 334h3M381.3 331v18M384.3 329.9v4.1M384.3 334v1.9M384.3 335.9v8M410.1 329.9v1.1M410.1 331h1M410.1 329.9a1.02 1.02 0 0 1 1 1.1M410.1 331v18M411.1 331v18M471 320.9h3.8M475.3 320.7l-.5 .2"/>
<path d="M481.3 321.2v14.7l4.7 .2 7.3-.1v-12.8M481.3 320.6l1.7 .9M483 321.5h3.8M487 321.1l-.2 .4M487.3 320.7l-.2 .5M531.3 323.9l-5.3 5.3M104.6 353a2 2 0 0 0-1.6 2.8 2 2 0 0 0 3.2 .6M105.4 360h-51.1a4 4 0 0 1-4-4v-32.5l.3-1.3 44.8-77.5a4.2 4.2 0 0 1 3.4-2h87.8a4.1 4.1 0 0 1 3.4 2l44.9 77.8 .2 1.2v32.2a4.1 4.1 0 0 1-4 4.1h-58.2M112.7 360h5M125.9 360h26.8M142.5 350.7l1.7 3.1 .4 .4 .5 .1 2.9-.6M142.5 350.7h.1"/>
<path d="M144 353.4a1.99 1.99 0 0 0-3.2 .9 1.99 1.99 0 0 0 1.9 2.6 1.99 1.99 0 0 0 1.8-2.7M148 343.9v2.1M148 349.5v5.4h85.1M150.5 342.8a2.1 2.1 0 0 0-2 2.1 2.1 2.1 0 0 0 2 2.1M150.7 342.9a2.56 2.56 0 0 0 1.7 1.9M151.8 354.9l1.1 .9 .2 .6-.6 4.5 .1 .6 .4 .4 3.3 1.5 1.1-.1 3-3.5 .7-.2 3.4 .4 .6 .2 2.2 4.1 .4 .4 .5 .1 3.6-.7a.92 .92 0 0 0 .8-.9l.4-4.3 .3-.7 3.1-1.7 .5-.1 4.3 2h.7l2.8-2.9 .3-.6M155.1 349a.86 .86 0 0 0 1 .9v-.9M155.1 349h1M156.1 349h38M160.3 360h4.2M194.1 349h1M194.1 349v.9a.9 .9 0 0 0 1-.9"/>
<path d="M201.7 343.9a2.1 2.1 0 0 0-3.2-.6 2.1 2.1 0 0 0 0 3.3 2.1 2.1 0 0 0 3.2-.6M201.7 343.9a2.17 2.17 0 0 1 0 2.1M233.1 354.9h2M323.3 342v12.9h3v-12.9M323.3 342h3M326.3 343.9h20M346.3 352.9v4.1M346.3 357v3h5v-3M346.3 357h5M346.3 352.9h5M347.4 357l-1.1 1.1M351.3 352.9v4.1"/>
<path d="M351.3 354.9h3M351.3 344.1l-5 5M351.3 348.6l-4.4 4.3M351.3 357.6l-2.4 2.4M354.3 346.9a2.95 2.95 0 0 1-3 3M354.3 353.8v.5M354.3 354.3v1.4M354.3 355.7v.9M354.3 354.3h5M354.3 340.8h5M354.3 356.6v4.3M354.3 349.4h5"/>
<path d="M354.3 351.2h5M354.3 353.8h5M354.3 355.7h5M354.3 356.6h5M354.3 341.4h5M354.3 347.5h5M354.9 349.4l-.6 .6M358.5 341.4l-4.2 4.2M359.3 353.8v.5M359.3 354.3v1.4M359.3 355.7v.9M359.3 354.9h10.8"/>
<path d="M359.3 356.6v4.3M359.3 349.5l-1.6 1.7M359.3 345.1l-2.5 2.4M359.3 340.6l-.2 .2M363.6 350.8v.5h2v-.5M363.6 350.8h2M365.6 344.9h4M365.6 343.2l-2 2M365.6 347.8l-2 1.9M370.1 354.9h.5M370.1 346h.5M370.1 346v8.9"/>
<path d="M381.3 349v5.9h-10.7M381.3 349h28.8M381.3 349.9h28.8M381.3 343.9h3M381.3 346h3M384.3 346v3.9M384.3 343.9v2.1M410.1 349v.9M410.1 349h1M411.1 349a.96 .96 0 0 1-1 .9M354.3 360.9v1.1M354.3 363.4v.1"/>
<path d="M354.3 364.3v.5h5v-.5M354.3 363.5h5M354.3 362v1.4M354.3 363.5v.8M354.3 360.9h5M354.3 362h5M354.3 363.4h5M354.3 364.3h5M359.3 360.9v1.1M359.3 363.4v.1M359.3 362v1.4M359.3 363.5v.8"/>
<path d="M445.1 390.2h1.1M445.1 389.2h1.1M445.7 388.7v1M449.2 393.2h1M449.2 392.2h1M449.7 391.7v1"/>
<circle cx="115.7" cy="180.7" r="1.5"/>
<circle cx="117.9" cy="190.4" r="1.49"/>
<circle cx="170.4" cy="191.6" r="1.5"/>
<circle cx="173" cy="181.9" r="1.49"/>
<circle cx="102.2" cy="205.3" r="1.5"/>
<circle cx="102.3" cy="205.3" r="2.61"/>
<circle cx="185.4" cy="207.1" r="1.51"/>
<circle cx="185.4" cy="207.1" r="2.61"/>
<circle cx="329.7" cy="207.1" r="53.3"/>
<circle cx="107.3" cy="222.6" r="2.61"/>
<circle cx="107.3" cy="222.6" r="1.5"/>
<circle cx="179.5" cy="224.2" r="2.62"/>
<circle cx="179.5" cy="224.2" r="1.49"/>
<circle cx="132.8" cy="249.9" r="3"/>
<circle cx="152.8" cy="250" r="3"/>
<circle cx="130.5" cy="277.7" r="2.5"/>
<circle cx="142.7" cy="277.7" r="2.49"/>
<circle cx="142.7" cy="265.5" r="2.49"/>
<circle cx="154.9" cy="277.7" r="2.49"/>
<circle cx="142.7" cy="289.9" r="2.5"/>
<circle cx="119.8" cy="340" r="2.5"/>
<circle cx="230.4" cy="335" r="1.49"/>
<circle cx="368.2" cy="339.9" r="33.7"/>
<circle cx="230.4" cy="344.9" r="1.5"/>
</g>
<path d="M128.3 139.8l6.3 1-6.3 1zM134.6 140.8h8.1M30.5 192.6l1 6.3h-2zM30.5 192.6v12.7M257.2 194.4l1.1 6.4h-2.1zM257.2 194.4v12.7M29.7 209.9l1 6.3h-2zM29.7 209.9v12.7M257.2 211.5l1.1 6.3h-2.1zM257.2 211.5v12.7M128.9 392.7l6.3 1.1-6.3 1zM135.2 393.8h7.5" fill="none" stroke="#000" stroke-width=".35"/>
<path d="M142.2 354.9h1M142.3 354.6l.8 .7M142.7 354.5v.9M143.1 354.6l-.8 .7" fill="none" stroke="#808080" stroke-width=".27"/>
<path d="M142.7 393.7v-252.9" fill="none" stroke="#000" stroke-width=".35" stroke-dasharray="6.3 1.3 1.3 1.3 1.3 1.3" stroke-dashoffset="3.7"/>
<path d="M142.4 205.3h-111.9" fill="none" stroke="#000" stroke-width=".35" stroke-dasharray="6.3 1.3 1.3 1.3 1.3 1.3" stroke-dashoffset="4.4"/>
<path d="M142.4 205.3v1.8M142.7 222.6v1.5" fill="none" stroke="#000" stroke-width=".35" stroke-dasharray="6.3 1.3 1.3 1.3 1.3 1.3"/>
<path d="M142.4 207.1h114.9" fill="none" stroke="#000" stroke-width=".35" stroke-dasharray="6.3 1.3 1.3 1.3 1.3 1.3" stroke-dashoffset="2.9"/>
<path d="M142.7 222.6h-113" fill="none" stroke="#000" stroke-width=".35" stroke-dasharray="6.3 1.3 1.3 1.3 1.3 1.3" stroke-dashoffset="3.9"/>
<path d="M142.7 224.1h114.6" fill="none" stroke="#000" stroke-width=".35" stroke-dasharray="6.3 1.3 1.3 1.3 1.3 1.3" stroke-dashoffset="3"/>
<g fill="#000">
<path d="M30.5 192.6l1 6.3h-2zM257.2 194.4l1.1 6.4h-2.1zM29.7 209.9l1 6.3h-2zM257.2 211.5l1.1 6.3h-2.1z"/>
<path d="M128.9 392.7l6.3 1.1-6.3 1zM128.3 139.8l6.3 1-6.3 1z"/>
</g>
<text font-size="5.8" x="29.7" y="415.3">SOLIDWORKS Educational Product. For Instructional Use Only.</text>
<text font-size="5.6" x="149.1" y="374.7">BOTTOM VIEW</text>
<text font-size="4.7" x="508" y="390.2">Robot Arm (Gripper)</text>
<g font-size="4.2">
<text x="115.9" y="114.2">SECTION C-C</text>
<text x="287" y="114.2">SECTION D-D</text>
<text x="133.6" y="137">A</text>
<text x="456" y="138">SCALE 2 : 1</text>
<text x="458.8" y="133.8">DETAIL E</text>
<text x="32.2" y="190.8">C</text>
<text x="258.9" y="192.7">C</text>
<text x="31.3" y="208.1">D</text>
<text x="258.8" y="209.7">D</text>
<text x="384.2" y="208.6">B</text>
<text x="393.7" y="315.4">E</text>
<text x="480.5" y="345.7">DETAIL B</text>
<text x="477.8" y="349.9">SCALE 2 : 1</text>
<text x="340.6" y="381.7">SECTION A-A</text>
<text x="132.1" y="387.6">A</text>
<text x="342.6" y="385.9">SCALE 1 : 1</text>
</g>
<text font-size="2.8" x="539.7" y="407.8">A2</text>
<g font-size="2.7">
<text x="435.1" y="387.2">TOLERANCE</text>
<text x="435.1" y="393.2">ANGULAR:</text>
<text x="435.1" y="390.2">LINEAR:</text>
<text x="446.5" y="390.2">0.5</text>
<text x="450.5" y="393.2">1</text>
<text x="435.5" y="398.5">ALL DIMENSIONS IN</text>
<text x="435.5" y="401.5">MILLIMETRES</text>
<text x="484.7" y="401.1">19/11/2018</text>
<text x="515.3" y="401.1">A</text>
<text x="536.3" y="401.1">Group 7</text>
<text x="565.2" y="401.1">ASS002</text>
<text x="453.5" y="407.8">BS 8888</text>
<text x="485.9" y="407.8">EEEE2054</text>
<text x="514.8" y="407.8">1:1</text>
<text x="566.6" y="407.8">2of 2</text>
</g>
<g font-size="1.8">
<text x="479.8" y="396.9">ISS. DATE</text>
<text x="504.4" y="396.9">REV</text>
<text x="529.9" y="396.9">DRN BY</text>
<text x="555.1" y="396.9">DWG NO.</text>
<text x="434.8" y="405.3">DRAFTING STANDARD</text>
<text x="479.8" y="405.3">MODULE</text>
<text x="504.6" y="404.8">SCALE</text>
<text x="529.6" y="405.4">SIZE</text>
<text x="555.1" y="404.9">SHEET</text>
</g>
</svg>
